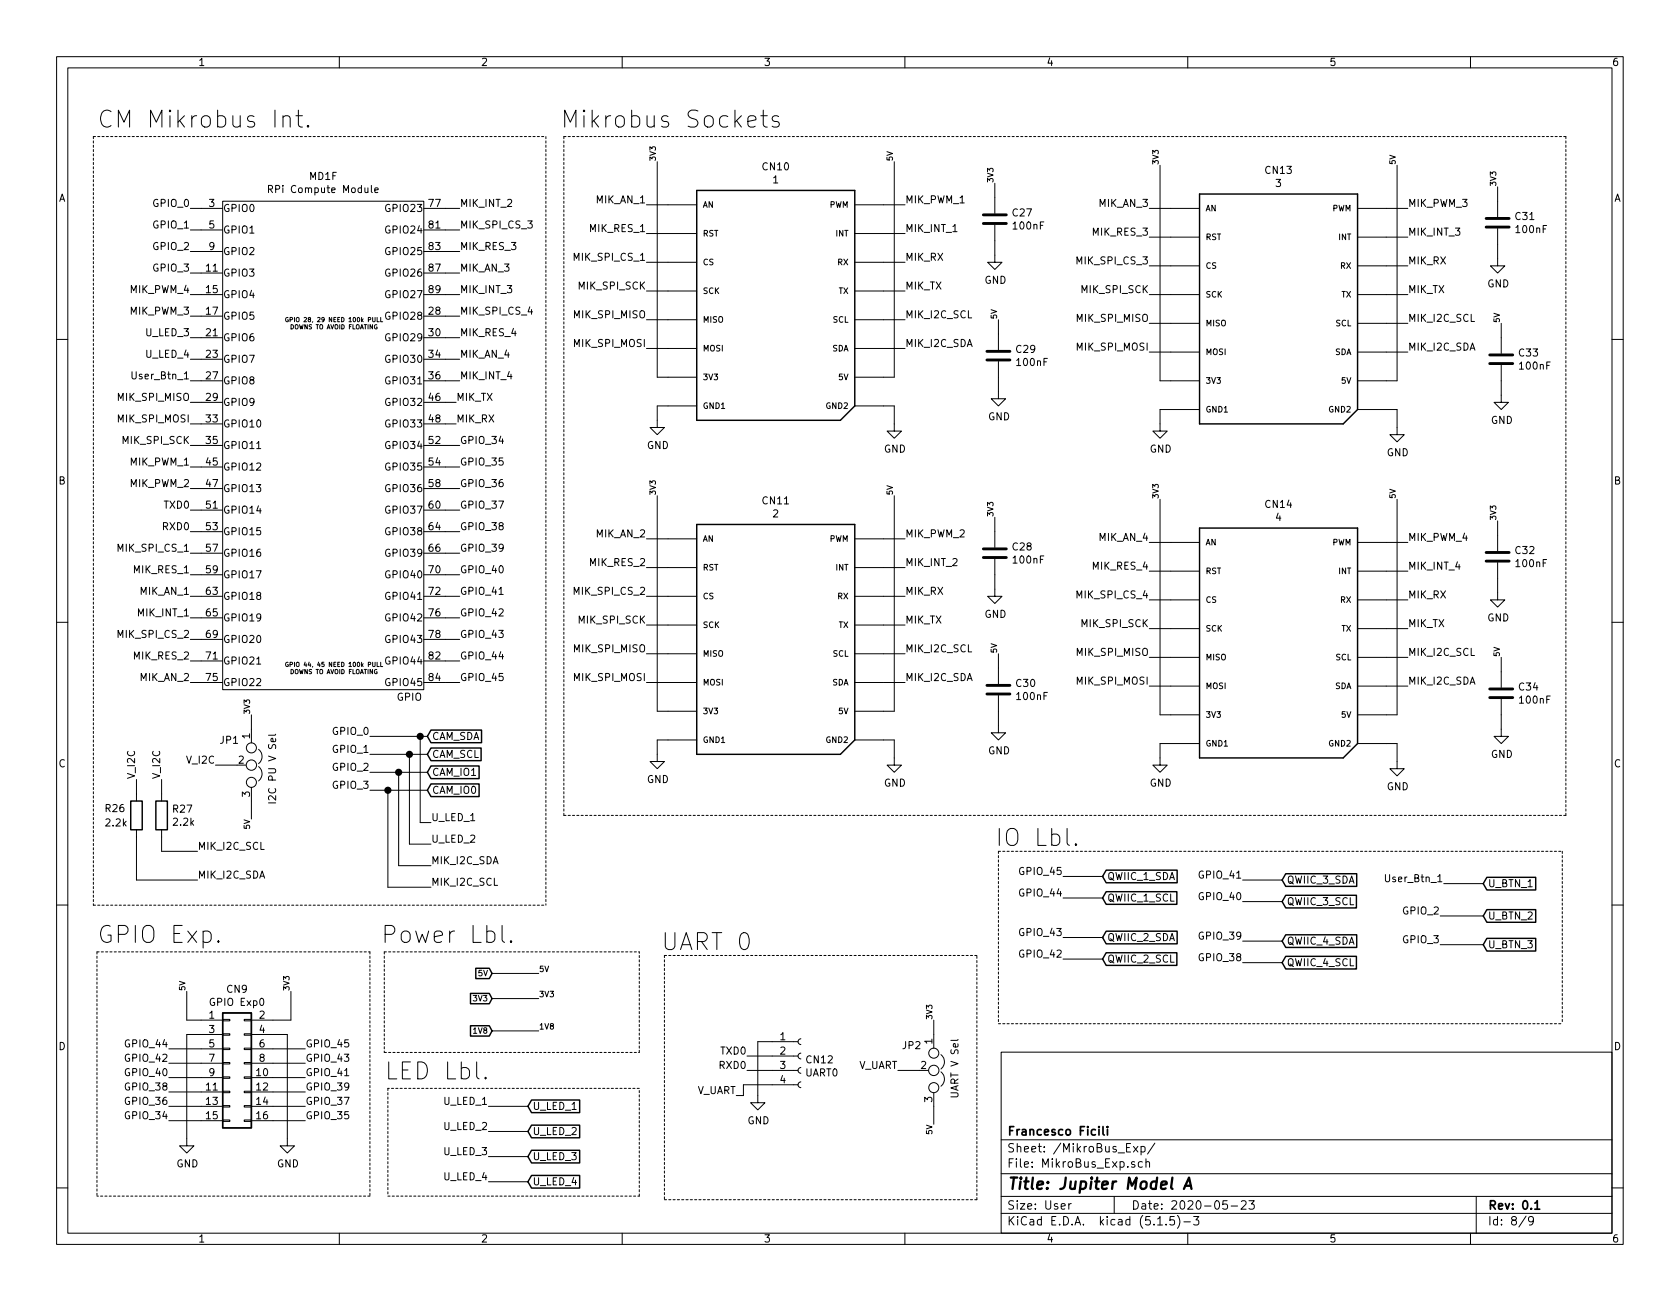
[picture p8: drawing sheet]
<svg xmlns="http://www.w3.org/2000/svg" width="297mm" height="230mm" viewBox="0 0 297 230" stroke-linecap="round" stroke-linejoin="round" font-family="sans-serif">
<g fill="none" stroke="#000" stroke-width=".18">
<path d="M10 10h277v210h-277zM12 12h273v206h-273zM52.8 19.5v2.5l.1 .3 .6 .2M60 10v2M110 10v2M135 19.5v2.5l.1 .3 .6 .2M160 10v2M210 10v2M260 10v2M33.7 36.8h5.7M39.4 35.6h35.5v86.3h-35.5zM47.5 33.4l.6-.1v-.4l-.1-.1h-.5v1.3"/>
<path d="M47.8 33.4l.4 .7M50 20.7a.74 .74 0 0 1 1.3 .2v1.6M50 20.5v2M52.3 20.5h1.2M54.5 22.2l.1 .1-.1 .2-.2-.2 .2-.1v.3M65.7 32.8v1.1l.1 .2M66.3 33.6l.6-.1-.1-.2-.4-.1-.1 .2v.6h.5M74.9 36.8h6.4M114.3 36.2h8.9M116.2 28.6v38.1h7M132.2 21.5l1.5-.3-.2-.6-.3-.1h-.5l-.3 .1-.2 .3v1.1l.2 .3 .3 .2h.5l.3-.2M134.5 20.5h1.2"/>
<path d="M137.7 20.6a.7 .7 0 0 0-1.2 .3l.2 .4 1 .3 .1 .3-.1 .4-.3 .2h-.6l-.3-.2M151.1 36.2h8.9M158.1 28.6v38.1h-7M175.9 39.8v6.6h1.3l-1.3 1.2-1.3-1.2h1.3M175.9 32.4v5.3M203.2 36.8h8.9M205.1 29.2v38.1h7M240 36.8h8.9M247 29.2v38.1h-7M264.8 33v5.4M33.7 52.1h5.7M33.7 40.7h5.7"/>
<path d="M33.7 44.5h5.7M33.7 59.7h5.7M33.7 48.3h5.7M33.7 55.9h5.7M50.9 56.2a.34 .34 0 0 0-.4 .3 .34 .34 0 0 0 .5 .3v-.2h-.2M51.3 56.5h.4v-.3l-.4-.1v.8M66.7 56.1v.8h.4M67.3 56.1v.8h.4M74.9 52.1h6.4M74.9 40.7h6.4M74.9 44.5h6.4M74.9 59.7h6.4"/>
<path d="M74.9 48.3h6.4M74.9 55.9h6.4M114.3 56.5h8.9M114.3 51.4h8.9M114.3 46.4h8.9M114.3 41.3h8.9M151.1 56.5h8.9M151.1 51.4h8.9M151.1 46.4h8.9M151.1 41.3h8.9M176.5 56.5v5.4M203.2 57.2h8.9"/>
<path d="M203.2 52.1h8.9M203.2 47h8.9M203.2 41.9h8.9M240 57.2h8.9M240 52.1h8.9M240 47h8.9M240 41.9h8.9M264.8 40.4v6.6h1.3l-1.3 1.3-1.3-1.3h1.3M265.4 57.2v5.3M10 60h2M23.3 65.7v1.1l.3 .2 .4-.1 .1-.1v-1.1M33.7 67.3h5.7"/>
<path d="M33.7 78.8h5.7M33.7 63.5h5.7M33.7 74.9h5.7M33.7 71.1h5.7M45.4 79.3h.7M74.9 67.3h6.4M74.9 78.8h6.4M74.9 63.5h6.4M74.9 74.9h5.7M74.9 71.1h5.7M114.3 61.6h8.9M123.2 71.8h-7v3.8h1.3l-1.3 1.2-1.3-1.2h1.3"/>
<path d="M151.1 71.8h7v4.4h1.3l-1.3 1.3-1.3-1.3h1.3M151.1 61.6h8.9M176.5 63.9v6.6h1.3l-1.3 1.3-1.2-1.3h1.2M203.2 62.2h8.9M212.1 72.4h-7v3.8h1.3l-1.3 1.3-1.3-1.3h1.3M240 72.4h7v4.4h1.3l-1.3 1.3-1.3-1.3h1.3M240 62.2h8.9M265.4 64.5v6.6h1.3l-1.3 1.3-1.2-1.3h1.2M285 60h2M33.7 90.2h5.7M33.7 94h5.7M33.7 82.6h5.7"/>
<path d="M33.7 97.8h5.7M33.7 86.4h5.7M74.9 90.2h6.4M74.9 94h6.4M74.9 82.6h6.4M74.9 97.8h6.4M74.9 86.4h6.4M114.3 95.3h8.9M116.2 87.6v38.1h7M151.1 95.3h8.9M158.1 87.6v38.1h-7M175.9 98.8v6.6h1.3l-1.3 1.3-1.3-1.3h1.3"/>
<path d="M175.9 91.5v5.3M203.2 95.9h8.9M205.1 88.3v38.1h7M240 95.9h8.9M247 88.3v38.1h-7M264.8 99.5v6.6h1.3l-1.3 1.2-1.3-1.2h1.3M264.8 92.1v5.3M10 110h2M33.7 105.4h5.7M33.7 101.6h5.7M33.7 116.9h5.7M33.7 109.2h5.7"/>
<path d="M33.7 113h5.7M45.4 117.4h.7M50.9 117.1a.34 .34 0 0 0-.4 .4 .34 .34 0 0 0 .5 .3v-.3h-.2M51.3 117.5l.4-.1v-.2l-.4-.1v.7M66.7 117.1v.7h.4M67.3 117.1v.7h.4M74.9 105.4h6.4M74.9 101.6h6.4M74.9 116.9h6.4M74.9 109.2h6.4M74.9 113h6.4M88.2 105.1h.8"/>
<path d="M114.3 115.6h8.9M114.3 110.5h8.9M114.3 105.4h8.9M114.3 100.3h8.9M151.1 115.6h8.9M151.1 110.5h8.9M151.1 105.4h8.9M151.1 100.3h8.9M176.5 115.6v5.3M203.2 116.2h8.9M203.2 111.1h8.9M203.2 106.1h8.9"/>
<path d="M203.2 101h8.9M240 116.2h8.9M240 111.1h8.9M240 106.1h8.9M240 101h8.9M265.4 116.2v5.4M285 110h2M24.1 137.8v3.8M28.6 137.8v3.8M33.7 120.7h5.7M38.1 135.3h3.8M44.4 126.4v4.9"/>
<path d="M44.4 139.2v5.6M45.7 132.5a1.62 1.62 0 0 1 0 2.5M45.7 135.5a1.62 1.62 0 0 1 0 2.6M48.7 129.8l-.1 .2h-1.1M65.4 133.4h10.2M65.4 136.5h10.2M65.4 130.2h10.2M65.4 139.7h10.2M68.6 139.7v17.2h7.6M70.5 136.5v16.5h5.7M72.4 133.4v15.8h3.8M74.3 130.2v15.2h1.9"/>
<path d="M74.9 120.7h6.4M114.3 120.7h8.9M123.2 130.8h-7v3.8h1.3l-1.3 1.3-1.3-1.3h1.3M151.1 130.8h7v4.5h1.3l-1.3 1.2-1.3-1.2h1.3M151.1 120.7h8.9M176.5 123v6.6h1.3l-1.3 1.2-1.2-1.2h1.2M203.2 121.3h8.9M212.1 131.5h-7v3.8h1.3l-1.3 1.2-1.3-1.2h1.3M240 131.5h7v4.4h1.3l-1.3 1.3-1.3-1.3h1.3M240 121.3h8.9M265.4 123.6v6.6h1.3l-1.3 1.3-1.2-1.3h1.2M24.1 146.7v8.9h10.8"/>
<path d="M28.6 146.7v3.8h6.3M47.5 141.9h1.2M188 155h6.9M188 158.8h6.9M190.2 149.2l.2 .1-.2 .2-.1-.2 .1-.1v.3M219.7 155.6h7M219.7 159.4h7M245 154.6v1.1l.2 .2 .4-.1 .1-.1v-1.1M255.3 156.2h7M10 160h2M33 175.3v5.1h6.4M38.6 166.3l.2 .2-.2 .1-.1-.1 .1-.2v.3"/>
<path d="M51.4 175.3v5.1h-7M87 176.5h8.2M87 172.1h8.2M88.8 163.6v2.6l.1 .3 .3 .1M90.3 166.3l.2 .2-.2 .1-.1-.1 .1-.2v.3M188 165.7h6.9M188 169.6h6.9M219.7 170.2h7M219.7 166.4h7M254.6 161.9h7.7M254.6 167h7.7M285 160h2"/>
<path d="M29.8 190.5h9.6M29.8 193.1h9.6M29.8 195.6h9.6M29.8 198.1h9.6M29.8 185.4h9.6M29.8 188h9.6M39.4 192.9h1.2v.3h-1.2zM39.4 195.5h1.2v.2h-1.2zM39.4 198h1.2v.3h-1.2zM39.4 190.4h1.2v.2h-1.2zM39.4 185.3h1.2v.3h-1.2zM39.4 182.8h1.2v.2h-1.2z"/>
<path d="M39.4 180.2h1.2v.3h-1.2zM39.4 187.8h1.2v.3h-1.2zM39.4 182.9h-6.4v19.7h1.3l-1.3 1.2-1.3-1.2h1.3M43.2 192.9h1.2v.3h-1.2zM43.2 195.5h1.2v.2h-1.2zM43.2 198h1.2v.3h-1.2zM43.2 190.4h1.2v.2h-1.2zM43.2 185.3h1.2v.3h-1.2zM43.2 182.8h1.2v.2h-1.2zM43.2 180.2h1.2v.3h-1.2zM43.2 187.8h1.2v.3h-1.2zM44.4 182.9h6.4v19.7h1.3l-1.3 1.2-1.3-1.2h1.3"/>
<path d="M44.4 190.5h9.6M44.4 193.1h9.6M44.4 195.6h9.6M44.4 198.1h9.6M44.4 185.4h9.6M44.4 188h9.6M60.9 190.2h.8M85.9 190.5l.1 .1-.1 .1-.2-.1 .2-.1v.2M86.4 195.6h6.9M87 182.3h8.2M132.1 189.2h9M132.1 186.7h9"/>
<path d="M141.1 184.2h-7.1v10.8h1.3l-1.3 1.2-1.3-1.2h1.3M141.1 191.8h-9.7v1.9h-1.2M141.6 191.3l-.3 .1-.2 .3 .1 .4 .4 .2M141.6 188.7l-.3 .1-.2 .4 .1 .3 .4 .3M141.6 186.2l-.3 .1-.2 .3 .1 .4 .4 .2M141.6 183.7l-.3 .1-.2 .3 .1 .4 .4 .2M158.7 189.2h3.9M165.1 180.4v4.9M165.1 193.2v5.6M166.4 186.5a1.62 1.62 0 0 1 0 2.5M166.4 189.5a1.62 1.62 0 0 1 0 2.5M177 186h108v32h-108z"/>
<path d="M10 210h2M60 218v2M86.4 208.9h6.9M86.4 204.5h6.9M86.4 200h6.9M110 218v2M160 218v2M177 214.5h108M177 211.5h108M177 207.5h108M177 201.5h108M189 212.8v1"/>
<path d="M189.4 212.8l-.4 .3M197 211.5v3M200.4 202.7l.8 1M200.6 205.4h-.3l-.2 .2v.2l.5 .1v.4h-.5M201.2 202.7l-.8 1M201.8 202.8l.4-.1 .3 .3-.1 .5-.2 .2-.4-.1M201.8 202.7v1.5M202 205.4h-.5l-.2 .3v.5l.2 .2 .5-.1M202.6 205.5l.2-.1h.4l.1 1M202.6 204.9v1.5M204.2 202.1l-1.3 1.9M204.7 216.6h.8"/>
<path d="M206.2 216.4v.2M207.6 215.1h-.7l-.1 .7 .2-.1h.5l.2 .2-.1 .5-.2 .2-.6-.2M208.2 214.9a1.71 1.71 0 0 1 0 2.3M209.3 216h1.2M210 218v2M211 215.1h1l-.5 .6 .4 .1v.6l-.2 .2-.7-.2M217 212.3h-.7l-.1 .7 .2-.1h.5l.1 .2v.6l-.2 .1-.6-.1M217.7 213.2h1.1M219.5 212.4l.2-.1h.3l.3 .1v.3v.2l-.9 .9h.9M220.8 212.3h1l-.5 .6 .4 .1v.7l-.2 .1-.7-.1M260 218v2M261 211.5v6.5"/>
<path d="M269.8 215l-1.2 1.9M271.1 215.7l-.3 .3-.4-.1-.1-.2v-.3l.1-.2 .4-.1 .2 .1a1.19 1.19 0 0 1-.2 1.3l-.4 .1M285 210h2"/>
<circle cx="44.4" cy="135.3" r=".91"/>
<circle cx="44.4" cy="138.3" r=".89"/>
<circle cx="44.4" cy="132.2" r=".89"/>
<circle cx="165.1" cy="189.2" r=".91"/>
<circle cx="165.1" cy="192.3" r=".89"/>
<circle cx="165.1" cy="186.2" r=".89"/>
</g>
<path d="M194.3 199.2v.1M195 199.2v1.3l.2 .2M195.8 199.2v.1M195.8 199.7v1M271.4 212.7l.4-.4v1.5M271.4 213.8h.8" fill="none" stroke="#000" stroke-width=".3"/>
<path d="M209.3 210.2l.9-2 .5 2M209.6 209.6h.9" fill="none" stroke="#000" stroke-width=".41"/>
<g fill="none" stroke="#000" stroke-width=".25">
<path d="M123.2 33.7h27.9v38.1l-2.5 2.5h-25.4zM212.1 34.3h27.9v38.1l-2.5 2.5h-25.4zM123.2 92.7h27.9v38.1l-2.5 2.6h-25.4zM212.1 93.4h27.9v38.1l-2.5 2.5h-25.4zM76.2 138.6h8.5v2.2h-8.5l-.6-1.1zM76.2 135.4h8.5v2.3h-8.5l-.6-1.2zM76.2 129.1h8.9v2.2h-8.9l-.6-1.1zM76.2 132.2h8.9v2.3h-8.9l-.6-1.1zM23.1 141.6h2v5.1h-2zM27.6 141.6h2v5.1h-2zM195.6 157.6h12.5v2.3h-12.5l-.7-1.1zM195.6 153.8h12.5v2.3h-12.5l-.7-1.1z"/>
<path d="M227.3 158.3h12.5v2.2h-12.5l-.6-1.1zM227.3 154.5h12.6v2.2h-12.6l-.6-1.1zM262.9 155.1h8.6v2.2h-8.6l-.6-1.1zM39.4 179.1h5v20.3h-5zM83.2 175.6h3.3l.5 .9-.5 1h-3.3zM84.1 171.2h2.4l.5 .9-.5 .9h-2.4zM195.6 168.4h12.5v2.3h-12.5l-.7-1.1zM195.6 164.6h12.5v2.3h-12.5l-.7-1.2zM227.3 169.1h12.5v2.2h-12.5l-.6-1.1zM227.3 165.3h12.6v2.2h-12.6l-.6-1.1zM262.9 165.9h8.6v2.2h-8.6l-.6-1.1zM262.9 160.8h8.6v2.3h-8.6l-.6-1.2z"/>
<path d="M83.2 181.3h3.3l.5 1-.5 .9h-3.3zM94 194.5h8.5v2.2h-8.5l-.7-1.1zM94 198.9h8.5v2.3h-8.5l-.7-1.2zM94 203.4h8.5v2.2h-8.5l-.7-1.1zM94 207.8h8.5v2.2h-8.5l-.7-1.1z"/>
</g>
<g fill="none" stroke="#000" stroke-width=".51">
<path d="M173.9 39.5h4M173.9 38h4M262.8 38.6h4M262.8 40.1h4M174.5 63.6h4.1M174.5 62.1h4.1M263.4 64.3h4.1M263.4 62.8h4.1M173.9 98.6h4M173.9 97h4M262.8 99.2h4M262.8 97.7h4"/>
<path d="M174.5 122.7h4.1M174.5 121.2h4.1M263.4 123.3h4.1M263.4 121.8h4.1"/>
</g>
<g fill="none" stroke="#000" stroke-width=".18" stroke-dasharray=".4 .4">
<path d="M16.5 24.1v135.9M16.5 24.1h80M96.5 24.1v135.9M99.7 24.1v120.1M276.9 24.1h-177.2M99.7 144.2h177.2M176.5 150.5v30.5M176.5 150.5h99.7M276.2 150.5v30.5M276.9 144.2v-120.1M16.5 160h80M17.1 168.3h48.3"/>
<path d="M17.1 168.3v43.2M65.4 168.3v43.2M67.9 168.3v17.8M67.9 168.3h45.1M117.5 168.9v43.2M172.7 168.9h-55.2M67.9 186.1h45.1M68.6 192.4v19.1M113 192.4h-44.4M113 186.1v-17.8M176.5 181h99.7M65.4 211.5h-48.3"/>
<path d="M68.6 211.5h44.4M113 211.5v-19.1M117.5 212.1h55.2M172.7 212.1v-43.2"/>
</g>
<g fill="#000" stroke="#000" stroke-width=".25">
<circle cx="68.6" cy="139.7" r=".51"/>
<circle cx="70.5" cy="136.5" r=".51"/>
<circle cx="72.4" cy="133.4" r=".51"/>
<circle cx="74.3" cy="130.2" r=".51"/>
</g>
<g font-size="4.2">
<text x="17.1" y="22.6">CM Mikrobus Int.</text>
<text x="99.1" y="22.6">Mikrobus Sockets</text>
<text x="175.9" y="149.6">IO Lbl.</text>
<text x="17.1" y="166.8">GPIO Exp.</text>
<text x="67.3" y="166.8">Power Lbl.</text>
<text x="116.8" y="168">UART 0</text>
<text x="67.9" y="190.9">LED Lbl.</text>
</g>
<text font-size="2.8" x="178" y="210.3">Title: Jupiter Model A</text>
<g font-size="2.1">
<text x="178" y="203.7">Sheet: /MikroBus_Exp/</text>
<text x="178" y="200.8">Francesco Ficili</text>
<text x="178" y="206.4">File: MikroBus_Exp.sch</text>
<text x="178" y="213.9">Size: User</text>
<text x="200" y="213.9">Date: 2020-05-23</text>
<text x="263" y="213.9">Rev: 0.1</text>
<text x="178" y="216.7">KiCad E.D.A. kicad (5.1.5)-3</text>
<text x="263" y="216.7">Id: 8/9</text>
</g>
<g font-size="1.8">
<text x="35" y="11.6">1</text>
<text x="85" y="11.6">2</text>
<text x="135" y="11.6">3</text>
<text x="185" y="11.6">4</text>
<text x="235" y="11.6">5</text>
<text x="285" y="11.6">6</text>
<text x="10.4" y="35.7">A</text>
<text x="48.3" y="34.1">RPi Compute Module</text>
<text x="54.7" y="31.8">MD1F</text>
<text x="105.6" y="36">MIK_AN_1</text>
<text x="134.9" y="30.1">CN10</text>
<text x="136.7" y="32.4">1</text>
<text x="160" y="36">MIK_PWM_1</text>
<text x="223.8" y="30.7">CN13</text>
<text x="225.6" y="33.1">3</text>
<text x="285.4" y="35.7">A</text>
<text x="27.3" y="36.6">GPIO_0</text>
<text x="27.3" y="40.4">GPIO_1</text>
<text x="37" y="36.6">3</text>
<text x="37" y="40.4">5</text>
<text x="39.4" y="37.5">GPIO0</text>
<text x="39.4" y="41.3">GPIO1</text>
<text x="68.5" y="41.3">GPIO24</text>
<text x="68.5" y="37.5">GPIO23</text>
<text x="75.9" y="40.4">81</text>
<text x="75.9" y="36.6">77</text>
<text x="81.3" y="40.4">MIK_SPI_CS_3</text>
<text x="81.3" y="36.6">MIK_INT_2</text>
<text x="104.5" y="41">MIK_RES_1</text>
<text x="160" y="41">MIK_INT_1</text>
<text x="179.1" y="38.3">C27</text>
<text x="179.3" y="40.6">100nF</text>
<text x="193.4" y="41.7">MIK_RES_3</text>
<text x="194.5" y="36.6">MIK_AN_3</text>
<text x="248.9" y="36.6">MIK_PWM_3</text>
<text x="248.9" y="41.7">MIK_INT_3</text>
<text x="268" y="38.9">C31</text>
<text x="268.2" y="41.2">100nF</text>
<text x="27.3" y="44.2">GPIO_2</text>
<text x="37" y="44.2">9</text>
<text x="39.4" y="45.1">GPIO2</text>
<text x="68.5" y="45.1">GPIO25</text>
<text x="75.9" y="44.2">83</text>
<text x="81.3" y="44.2">MIK_RES_3</text>
<text x="101.8" y="46.1">MIK_SPI_CS_1</text>
<text x="160" y="46.1">MIK_RX</text>
<text x="190.7" y="46.8">MIK_SPI_CS_3</text>
<text x="248.9" y="46.8">MIK_RX</text>
<text x="23.1" y="51.8">MIK_PWM_4</text>
<text x="27.3" y="48">GPIO_3</text>
<text x="36.5" y="48">11</text>
<text x="36.5" y="51.8">15</text>
<text x="39.4" y="48.9">GPIO3</text>
<text x="39.4" y="52.7">GPIO4</text>
<text x="68.5" y="48.9">GPIO26</text>
<text x="68.5" y="52.7">GPIO27</text>
<text x="75.9" y="48">87</text>
<text x="75.9" y="51.8">89</text>
<text x="81.3" y="48">MIK_AN_3</text>
<text x="81.3" y="51.8">MIK_INT_3</text>
<text x="102.5" y="51.2">MIK_SPI_SCK</text>
<text x="160" y="51.2">MIK_TX</text>
<text x="174.1" y="50.2">GND</text>
<text x="191.4" y="51.8">MIK_SPI_SCK</text>
<text x="248.9" y="51.8">MIK_TX</text>
<text x="263" y="50.8">GND</text>
<text x="23.1" y="55.6">MIK_PWM_3</text>
<text x="25.9" y="59.5">U_LED_3</text>
<text x="36.5" y="59.5">21</text>
<text x="36.5" y="55.6">17</text>
<text x="39.4" y="56.5">GPIO5</text>
<text x="68.5" y="56.5">GPIO28</text>
<text x="75.9" y="59.5">30</text>
<text x="75.9" y="55.6">28</text>
<text x="81.3" y="55.6">MIK_SPI_CS_4</text>
<text x="81.3" y="59.5">MIK_RES_4</text>
<text x="101.7" y="56.3">MIK_SPI_MISO</text>
<text x="160" y="56.3">MIK_I2C_SCL</text>
<text x="190.6" y="56.9">MIK_SPI_MISO</text>
<text x="248.9" y="56.9">MIK_I2C_SCL</text>
<text x="25.9" y="63.3">U_LED_4</text>
<text x="36.5" y="63.3">23</text>
<text x="39.4" y="60.3">GPIO6</text>
<text x="39.4" y="64.1">GPIO7</text>
<text x="68.5" y="60.3">GPIO29</text>
<text x="68.5" y="64.1">GPIO30</text>
<text x="75.9" y="63.3">34</text>
<text x="81.3" y="63.3">MIK_AN_4</text>
<text x="101.7" y="61.4">MIK_SPI_MOSI</text>
<text x="160" y="61.4">MIK_I2C_SDA</text>
<text x="179.7" y="62.4">C29</text>
<text x="179.9" y="64.7">100nF</text>
<text x="190.6" y="62">MIK_SPI_MOSI</text>
<text x="248.9" y="62">MIK_I2C_SDA</text>
<text x="268.6" y="63">C33</text>
<text x="268.8" y="65.3">100nF</text>
<text x="21.1" y="70.9">MIK_SPI_MISO</text>
<text x="23.8" y="67.1">User_Btn_1</text>
<text x="36.5" y="67.1">27</text>
<text x="36.5" y="70.9">29</text>
<text x="39.4" y="68">GPIO8</text>
<text x="39.4" y="71.8">GPIO9</text>
<text x="68.5" y="68">GPIO31</text>
<text x="68.5" y="71.8">GPIO32</text>
<text x="75.9" y="67.1">36</text>
<text x="75.9" y="70.9">46</text>
<text x="80.6" y="70.9">MIK_TX</text>
<text x="81.3" y="67.1">MIK_INT_4</text>
<text x="21.1" y="74.7">MIK_SPI_MOSI</text>
<text x="36.5" y="74.7">33</text>
<text x="39.4" y="75.6">GPIO10</text>
<text x="68.5" y="75.6">GPIO33</text>
<text x="75.9" y="74.7">48</text>
<text x="80.6" y="74.7">MIK_RX</text>
<text x="174.7" y="74.3">GND</text>
<text x="263.6" y="74.9">GND</text>
<text x="21.9" y="78.5">MIK_SPI_SCK</text>
<text x="23.1" y="82.3">MIK_PWM_1</text>
<text x="36.5" y="78.5">35</text>
<text x="36.5" y="82.3">45</text>
<text x="39.4" y="79.4">GPIO11</text>
<text x="39.4" y="83.2">GPIO12</text>
<text x="68.5" y="79.4">GPIO34</text>
<text x="68.5" y="83.2">GPIO35</text>
<text x="75.9" y="78.5">52</text>
<text x="75.9" y="82.3">54</text>
<text x="81.3" y="82.3">GPIO_35</text>
<text x="81.3" y="78.5">GPIO_34</text>
<text x="114.4" y="79.4">GND</text>
<text x="156.3" y="80">GND</text>
<text x="203.3" y="80">GND</text>
<text x="245.2" y="80.7">GND</text>
<text x="10.4" y="85.6">B</text>
<text x="23.1" y="86.1">MIK_PWM_2</text>
<text x="29.1" y="89.9">TXD0</text>
<text x="36.5" y="89.9">51</text>
<text x="36.5" y="86.1">47</text>
<text x="39.4" y="87">GPIO13</text>
<text x="68.5" y="87">GPIO36</text>
<text x="75.9" y="89.9">60</text>
<text x="75.9" y="86.1">58</text>
<text x="81.3" y="86.1">GPIO_36</text>
<text x="81.3" y="89.9">GPIO_37</text>
<text x="134.9" y="89.2">CN11</text>
<text x="223.8" y="89.8">CN14</text>
<text x="285.4" y="85.6">B</text>
<text x="28.9" y="93.7">RXD0</text>
<text x="36.5" y="93.7">53</text>
<text x="39.4" y="90.8">GPIO14</text>
<text x="39.4" y="94.6">GPIO15</text>
<text x="68.5" y="90.8">GPIO37</text>
<text x="68.5" y="94.6">GPIO38</text>
<text x="75.9" y="93.7">64</text>
<text x="81.3" y="93.7">GPIO_38</text>
<text x="105.6" y="95">MIK_AN_2</text>
<text x="136.7" y="91.5">2</text>
<text x="160" y="95">MIK_PWM_2</text>
<text x="194.5" y="95.6">MIK_AN_4</text>
<text x="225.6" y="92.1">4</text>
<text x="248.9" y="95.6">MIK_PWM_4</text>
<text x="21.2" y="97.6">MIK_SPI_CS_1</text>
<text x="23.8" y="101.4">MIK_RES_1</text>
<text x="36.5" y="97.6">57</text>
<text x="36.5" y="101.4">59</text>
<text x="39.4" y="98.4">GPIO16</text>
<text x="68.5" y="98.4">GPIO39</text>
<text x="75.9" y="101.4">70</text>
<text x="75.9" y="97.6">66</text>
<text x="81.3" y="97.6">GPIO_39</text>
<text x="81.3" y="101.4">GPIO_40</text>
<text x="104.5" y="100.1">MIK_RES_2</text>
<text x="160" y="100.1">MIK_INT_2</text>
<text x="179.1" y="97.3">C28</text>
<text x="179.3" y="99.6">100nF</text>
<text x="193.4" y="100.7">MIK_RES_4</text>
<text x="248.9" y="100.7">MIK_INT_4</text>
<text x="268" y="98">C32</text>
<text x="268.2" y="100.3">100nF</text>
<text x="24.9" y="105.2">MIK_AN_1</text>
<text x="36.5" y="105.2">63</text>
<text x="39.4" y="106.1">GPIO18</text>
<text x="39.4" y="102.2">GPIO17</text>
<text x="68.5" y="102.2">GPIO40</text>
<text x="68.5" y="106.1">GPIO41</text>
<text x="75.9" y="105.2">72</text>
<text x="81.3" y="105.2">GPIO_41</text>
<text x="101.8" y="105.2">MIK_SPI_CS_2</text>
<text x="160" y="105.2">MIK_RX</text>
<text x="190.7" y="105.8">MIK_SPI_CS_4</text>
<text x="248.9" y="105.8">MIK_RX</text>
<text x="21.2" y="112.8">MIK_SPI_CS_2</text>
<text x="24.6" y="109">MIK_INT_1</text>
<text x="36.5" y="109">65</text>
<text x="36.5" y="112.8">69</text>
<text x="39.4" y="109.9">GPIO19</text>
<text x="39.4" y="113.7">GPIO20</text>
<text x="68.5" y="109.9">GPIO42</text>
<text x="68.5" y="113.7">GPIO43</text>
<text x="75.9" y="109">76</text>
<text x="75.9" y="112.8">78</text>
<text x="81.3" y="109">GPIO_42</text>
<text x="81.3" y="112.8">GPIO_43</text>
<text x="102.5" y="110.3">MIK_SPI_SCK</text>
<text x="160" y="110.3">MIK_TX</text>
<text x="174.1" y="109.2">GND</text>
<text x="191.4" y="110.9">MIK_SPI_SCK</text>
<text x="248.9" y="110.9">MIK_TX</text>
<text x="263" y="109.9">GND</text>
<text x="23.8" y="116.6">MIK_RES_2</text>
<text x="36.5" y="116.6">71</text>
<text x="39.4" y="117.5">GPIO21</text>
<text x="68.5" y="117.5">GPIO44</text>
<text x="75.9" y="116.6">82</text>
<text x="81.3" y="116.6">GPIO_44</text>
<text x="101.7" y="115.3">MIK_SPI_MISO</text>
<text x="160" y="115.3">MIK_I2C_SCL</text>
<text x="190.6" y="116">MIK_SPI_MISO</text>
<text x="248.9" y="116">MIK_I2C_SCL</text>
<text x="24.9" y="120.4">MIK_AN_2</text>
<text x="36.5" y="120.4">75</text>
<text x="39.4" y="121.3">GPIO22</text>
<text x="68.5" y="121.3">GPIO45</text>
<text x="70.2" y="123.9">GPIO</text>
<text x="75.9" y="120.4">84</text>
<text x="81.3" y="120.4">GPIO_45</text>
<text x="101.7" y="120.4">MIK_SPI_MOSI</text>
<text x="160" y="120.4">MIK_I2C_SDA</text>
<text x="179.7" y="121.5">C30</text>
<text x="179.9" y="123.8">100nF</text>
<text x="190.6" y="121">MIK_SPI_MOSI</text>
<text x="248.9" y="121">MIK_I2C_SDA</text>
<text x="268.6" y="122.1">C34</text>
<text x="268.8" y="124.4">100nF</text>
<text x="39" y="131.5">JP1</text>
<text x="44.2" y="130.6" transform="rotate(-90 44.2 130.6)">1</text>
<text x="59" y="129.9">GPIO_0</text>
<text x="76.4" y="130.8">CAM_SDA</text>
<text x="10.4" y="135.7">C</text>
<text x="23.9" y="137.8" transform="rotate(-90 23.9 137.8)">V_I2C</text>
<text x="28.3" y="137.8" transform="rotate(-90 28.3 137.8)">V_I2C</text>
<text x="33.2" y="135">V_I2C</text>
<text x="42.2" y="135">2</text>
<text x="59" y="136.3">GPIO_2</text>
<text x="59" y="133.1">GPIO_1</text>
<text x="76.4" y="137.2">CAM_IO1</text>
<text x="76.4" y="134">CAM_SCL</text>
<text x="174.7" y="133.4">GND</text>
<text x="263.6" y="134">GND</text>
<text x="285.4" y="135.7">C</text>
<text x="18.7" y="143.6">R26</text>
<text x="30.6" y="143.7">R27</text>
<text x="44.2" y="140.9" transform="rotate(-90 44.2 140.9)">3</text>
<text x="48.8" y="141.2" transform="rotate(-90 48.8 141.2)">I2C PU V Sel</text>
<text x="59" y="139.5">GPIO_3</text>
<text x="76.4" y="140.3">CAM_IO0</text>
<text x="114.4" y="138.4">GND</text>
<text x="156.3" y="139.1">GND</text>
<text x="203.3" y="139.1">GND</text>
<text x="245.2" y="139.7">GND</text>
<text x="18.8" y="146.1">2.2k</text>
<text x="30.7" y="146">2.2k</text>
<text x="76.2" y="145.2">U_LED_1</text>
<text x="76.2" y="149">U_LED_2</text>
<text x="34.9" y="150.3">MIK_I2C_SCL</text>
<text x="34.9" y="155.3">MIK_I2C_SDA</text>
<text x="76.2" y="152.8">MIK_I2C_SDA</text>
<text x="180.6" y="154.7">GPIO_45</text>
<text x="195.7" y="155.6">QWIIC_1_SDA</text>
<text x="212.3" y="155.3">GPIO_41</text>
<text x="245.4" y="156">User_Btn_1</text>
<text x="76.2" y="156.6">MIK_I2C_SCL</text>
<text x="180.6" y="158.5">GPIO_44</text>
<text x="195.7" y="159.4">QWIIC_1_SCL</text>
<text x="212.3" y="159.1">GPIO_40</text>
<text x="227.5" y="160">QWIIC_3_SCL</text>
<text x="227.5" y="156.2">QWIIC_3_SDA</text>
<text x="248.2" y="161.7">GPIO_2</text>
<text x="263" y="156.9">U_BTN_1</text>
<text x="180.6" y="165.5">GPIO_43</text>
<text x="195.7" y="166.4">QWIIC_2_SDA</text>
<text x="212.3" y="166.1">GPIO_39</text>
<text x="227.5" y="167">QWIIC_4_SDA</text>
<text x="248.2" y="166.8">GPIO_3</text>
<text x="263" y="167.7">U_BTN_3</text>
<text x="263" y="162.6">U_BTN_2</text>
<text x="180.6" y="169.3">GPIO_42</text>
<text x="195.7" y="170.2">QWIIC_2_SCL</text>
<text x="212.3" y="169.9">GPIO_38</text>
<text x="227.5" y="170.8">QWIIC_4_SCL</text>
<text x="37.3" y="177.8">GPIO Exp0</text>
<text x="40.2" y="175.5">CN9</text>
<text x="10.4" y="185.6">D</text>
<text x="22.5" y="185.2">GPIO_44</text>
<text x="37" y="180.1">1</text>
<text x="37" y="182.6">3</text>
<text x="37" y="185.2">5</text>
<text x="45.9" y="180.1">2</text>
<text x="45.9" y="182.6">4</text>
<text x="45.9" y="185.2">6</text>
<text x="54" y="185.2">GPIO_45</text>
<text x="137.9" y="183.9">1</text>
<text x="159.6" y="185.5">JP2</text>
<text x="164.8" y="184.6" transform="rotate(-90 164.8 184.6)">1</text>
<text x="285.4" y="185.6">D</text>
<text x="22.5" y="190.3">GPIO_40</text>
<text x="22.5" y="187.7">GPIO_42</text>
<text x="37" y="187.7">7</text>
<text x="37" y="190.3">9</text>
<text x="45.4" y="190.3">10</text>
<text x="45.9" y="187.7">8</text>
<text x="54" y="190.3">GPIO_41</text>
<text x="54" y="187.7">GPIO_43</text>
<text x="127.4" y="189">RXD0</text>
<text x="127.6" y="186.5">TXD0</text>
<text x="137.9" y="186.5">2</text>
<text x="137.9" y="189">3</text>
<text x="137.9" y="191.5">4</text>
<text x="142.4" y="190.3">UART0</text>
<text x="142.6" y="188">CN12</text>
<text x="151.7" y="189">V_UART</text>
<text x="162.8" y="189">2</text>
<text x="22.5" y="192.8">GPIO_38</text>
<text x="22.5" y="197.9">GPIO_34</text>
<text x="22.5" y="195.3">GPIO_36</text>
<text x="36.5" y="192.8">11</text>
<text x="36.5" y="195.3">13</text>
<text x="36.5" y="197.9">15</text>
<text x="45.4" y="192.8">12</text>
<text x="45.4" y="195.3">14</text>
<text x="45.4" y="197.9">16</text>
<text x="54" y="195.3">GPIO_37</text>
<text x="54" y="192.8">GPIO_39</text>
<text x="54" y="197.9">GPIO_35</text>
<text x="78.6" y="195.3">U_LED_1</text>
<text x="94.1" y="196.2">U_LED_1</text>
<text x="123.1" y="193.4">V_UART</text>
<text x="164.8" y="194.9" transform="rotate(-90 164.8 194.9)">3</text>
<text x="169.5" y="193.8" transform="rotate(-90 169.5 193.8)">UART V Sel</text>
<text x="78.6" y="199.8">U_LED_2</text>
<text x="94.1" y="200.7">U_LED_2</text>
<text x="132.2" y="198.8">GND</text>
<text x="31.2" y="206.4">GND</text>
<text x="49" y="206.4">GND</text>
<text x="78.6" y="204.2">U_LED_3</text>
<text x="78.6" y="208.7">U_LED_4</text>
<text x="94.1" y="205.1">U_LED_3</text>
<text x="94.1" y="209.6">U_LED_4</text>
<text x="35" y="219.6">1</text>
<text x="85" y="219.6">2</text>
<text x="135" y="219.6">3</text>
<text x="185" y="219.6">4</text>
<text x="235" y="219.6">5</text>
<text x="285" y="219.6">6</text>
</g>
<g font-size="1.4">
<text x="116" y="28.6" transform="rotate(-90 116 28.6)">3V3</text>
<text x="157.9" y="28.6" transform="rotate(-90 157.9 28.6)">5V</text>
<text x="204.9" y="29.2" transform="rotate(-90 204.9 29.2)">3V3</text>
<text x="246.8" y="29.2" transform="rotate(-90 246.8 29.2)">5V</text>
<text x="175.6" y="32.4" transform="rotate(-90 175.6 32.4)">3V3</text>
<text x="264.5" y="33" transform="rotate(-90 264.5 33)">3V3</text>
<text x="124.2" y="36.7">AN</text>
<text x="124.2" y="41.8">RST</text>
<text x="146.7" y="36.7">PWM</text>
<text x="147.8" y="41.8">INT</text>
<text x="213.1" y="37.4">AN</text>
<text x="235.6" y="37.4">PWM</text>
<text x="124.2" y="46.9">CS</text>
<text x="148.2" y="46.9">RX</text>
<text x="213.1" y="42.4">RST</text>
<text x="213.1" y="47.5">CS</text>
<text x="236.7" y="42.4">INT</text>
<text x="237.1" y="47.5">RX</text>
<text x="124.2" y="52">SCK</text>
<text x="148.3" y="52">TX</text>
<text x="213.1" y="52.6">SCK</text>
<text x="237.2" y="52.6">TX</text>
<text x="124.2" y="57">MISO</text>
<text x="147.3" y="57">SCL</text>
<text x="176.3" y="56.5" transform="rotate(-90 176.3 56.5)">5V</text>
<text x="213.1" y="57.7">MISO</text>
<text x="236.2" y="57.7">SCL</text>
<text x="265.2" y="57.2" transform="rotate(-90 265.2 57.2)">5V</text>
<text x="124.2" y="62.1">MOSI</text>
<text x="147.1" y="62.1">SDA</text>
<text x="213.1" y="62.8">MOSI</text>
<text x="236" y="62.8">SDA</text>
<text x="124.2" y="67.2">3V3</text>
<text x="148.4" y="67.2">5V</text>
<text x="213.1" y="67.8">3V3</text>
<text x="237.3" y="67.8">5V</text>
<text x="124.2" y="72.3">GND1</text>
<text x="146.2" y="72.3">GND2</text>
<text x="213.1" y="72.9">GND1</text>
<text x="235.1" y="72.9">GND2</text>
<text x="116" y="87.6" transform="rotate(-90 116 87.6)">3V3</text>
<text x="157.9" y="87.6" transform="rotate(-90 157.9 87.6)">5V</text>
<text x="204.9" y="88.3" transform="rotate(-90 204.9 88.3)">3V3</text>
<text x="246.8" y="88.3" transform="rotate(-90 246.8 88.3)">5V</text>
<text x="124.2" y="95.8">AN</text>
<text x="146.7" y="95.8">PWM</text>
<text x="175.6" y="91.5" transform="rotate(-90 175.6 91.5)">3V3</text>
<text x="264.5" y="92.1" transform="rotate(-90 264.5 92.1)">3V3</text>
<text x="124.2" y="100.9">RST</text>
<text x="147.8" y="100.9">INT</text>
<text x="213.1" y="96.4">AN</text>
<text x="213.1" y="101.5">RST</text>
<text x="235.6" y="96.4">PWM</text>
<text x="236.7" y="101.5">INT</text>
<text x="124.2" y="105.9">CS</text>
<text x="148.2" y="105.9">RX</text>
<text x="213.1" y="106.6">CS</text>
<text x="237.1" y="106.6">RX</text>
<text x="124.2" y="111">SCK</text>
<text x="148.3" y="111">TX</text>
<text x="213.1" y="111.6">SCK</text>
<text x="237.2" y="111.6">TX</text>
<text x="124.2" y="116.1">MISO</text>
<text x="147.3" y="116.1">SCL</text>
<text x="176.3" y="115.6" transform="rotate(-90 176.3 115.6)">5V</text>
<text x="213.1" y="116.7">MISO</text>
<text x="236.2" y="116.7">SCL</text>
<text x="265.2" y="116.2" transform="rotate(-90 265.2 116.2)">5V</text>
<text x="124.2" y="121.2">MOSI</text>
<text x="147.1" y="121.2">SDA</text>
<text x="213.1" y="121.8">MOSI</text>
<text x="236" y="121.8">SDA</text>
<text x="44.2" y="126.4" transform="rotate(-90 44.2 126.4)">3V3</text>
<text x="124.2" y="126.3">3V3</text>
<text x="124.2" y="131.3">GND1</text>
<text x="146.2" y="131.3">GND2</text>
<text x="148.4" y="126.3">5V</text>
<text x="213.1" y="126.9">3V3</text>
<text x="213.1" y="132">GND1</text>
<text x="235.1" y="132">GND2</text>
<text x="237.3" y="126.9">5V</text>
<text x="44.2" y="146.5" transform="rotate(-90 44.2 146.5)">5V</text>
<text x="84.7" y="172.6">5V</text>
<text x="95.2" y="171.8">5V</text>
<text x="32.8" y="175.3" transform="rotate(-90 32.8 175.3)">5V</text>
<text x="51.2" y="175.3" transform="rotate(-90 51.2 175.3)">3V3</text>
<text x="83.9" y="177">3V3</text>
<text x="95.2" y="176.3">3V3</text>
<text x="83.9" y="182.7">1V8</text>
<text x="95.2" y="182">1V8</text>
<text x="164.8" y="180.4" transform="rotate(-90 164.8 180.4)">3V3</text>
<text x="164.8" y="200.4" transform="rotate(-90 164.8 200.4)">5V</text>
</g>
<g font-size="1.1">
<text x="51.5" y="58.2">DOWNS TO AVOID FLOATING</text>
<text x="51.6" y="56.9">GPIO 28, 29 NEED 100k PULL</text>
<text x="51.5" y="119.2">DOWNS TO AVOID FLOATING</text>
<text x="51.6" y="117.9">GPIO 44, 45 NEED 100k PULL</text>
</g>
</svg>
